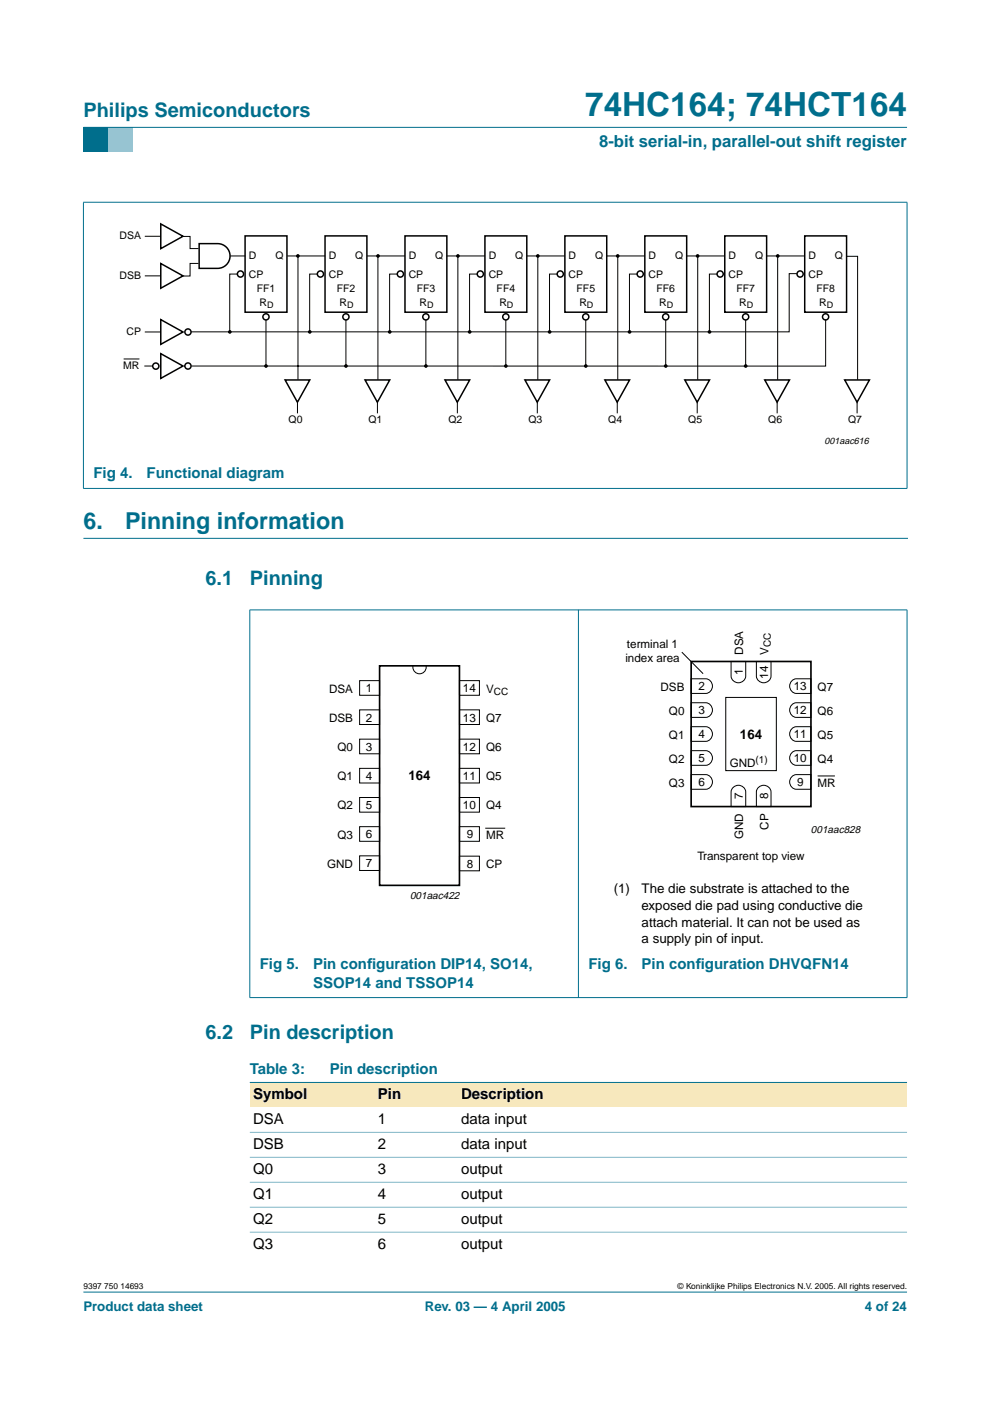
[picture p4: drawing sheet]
<svg xmlns="http://www.w3.org/2000/svg" width="210mm" height="297mm" viewBox="0 0 210 297" stroke-linecap="round" stroke-linejoin="round" font-family="sans-serif">
<path d="M17.7 273.9h174.6z" fill="#006e8c" stroke="#006e8c" stroke-width=".21"/>
<path d="M17.7 27h5.3v5.3h-5.3z" fill-rule="evenodd" fill="#006e8c"/>
<path d="M23 27h5.3v5.3h-5.3z" fill-rule="evenodd" fill="#96c4d6"/>
<g fill="#006e8c" stroke="#006e8c" stroke-width=".21">
<path d="M17.7 27h174.6z"/>
<path d="M17.7 42.9v60.6z"/>
<path d="M192.3 42.9v60.6z"/>
<path d="M17.6 42.9h174.8z"/>
<path d="M17.6 103.6h174.8z"/>
<path d="M53 129.4v82.1z"/>
<path d="M122.6 129.3v82.3z"/>
<path d="M192.3 129.4v82.1z"/>
<path d="M52.9 129.3h139.5z"/>
<path d="M52.9 211.5h139.5z"/>
</g>
<path d="M17.7 114.1h174.7" fill="none" stroke="#006e8c" stroke-width=".21"/>
<g fill="none" stroke="#000" stroke-width=".32">
<path d="M34.1 55.9l4.7 2.6-4.7 2.6zM34.1 47.5l4.7 2.6-4.7 2.6zM42.2 51.7h4a2.62 2.62 0 0 1 2.6 2.6 2.62 2.62 0 0 1-2.6 2.6h-4zM52 50h8.8v16.2h-8.8zM68.9 50h8.9v16.2h-8.9zM85.9 50h8.8v16.2h-8.8zM102.8 50h8.9v16.2h-8.9zM119.8 50h8.8v16.2h-8.8zM136.7 50h8.9v16.2h-8.9zM153.7 50h8.8v16.2h-8.8zM170.6 50h8.9v16.2h-8.9zM34.1 75l4.7 2.6-4.7 2.6z"/>
<path d="M34.1 67.8l4.7 2.6-4.7 2.6zM60.4 80.6h5.3l-2.6 4.7zM77.4 80.6h5.2l-2.6 4.7zM94.3 80.6h5.3l-2.6 4.7zM111.3 80.6h5.2l-2.6 4.7zM128.2 80.6h5.3l-2.6 4.7zM145.2 80.6h5.2l-2.6 4.7zM162.1 80.6h5.3l-2.6 4.7zM179.1 80.6h5.2l-2.6 4.7z"/>
<circle cx="51" cy="58.1" r=".66"/>
<circle cx="67.9" cy="58.1" r=".66"/>
<circle cx="84.9" cy="58.1" r=".66"/>
<circle cx="101.8" cy="58.1" r=".66"/>
<circle cx="118.8" cy="58.1" r=".66"/>
<circle cx="135.7" cy="58.1" r=".66"/>
<circle cx="152.7" cy="58.1" r=".66"/>
<circle cx="169.6" cy="58.1" r=".66"/>
<circle cx="33" cy="77.6" r=".66"/>
<circle cx="39.9" cy="70.4" r=".66"/>
<circle cx="39.9" cy="77.6" r=".66"/>
<circle cx="56.4" cy="67.2" r=".66"/>
<circle cx="73.3" cy="67.2" r=".66"/>
<circle cx="90.3" cy="67.2" r=".66"/>
<circle cx="107.2" cy="67.2" r=".66"/>
<circle cx="124.2" cy="67.2" r=".66"/>
<circle cx="141.1" cy="67.2" r=".66"/>
<circle cx="158.1" cy="67.2" r=".66"/>
<circle cx="175" cy="67.2" r=".66"/>
</g>
<g fill="none" stroke="#000" stroke-width=".21">
<path d="M30.7 58.5h3.4M30.7 50.1h3.4M38.8 50.1h1.5v2.6h1.8M42.1 55.8h-1.8v2.7h-1.6M48.8 54.3h3.2M50.3 58.1h-1.6v12.3M60.9 54.3h8M63.2 54.3v26.2M67.3 58.1h-1.6v12.3M77.8 54.3h8.1M80.1 54.3v26.2M84.2 58.1h-1.6v12.3"/>
<path d="M94.8 54.3h8M97.1 54.3v26.2M101.2 58.1h-1.6v12.3M111.7 54.3h8.1M114 54.3v26.2M118.1 58.1h-1.6v12.3M128.6 54.3h8.1M131 54.3v26.2M135.1 58.1h-1.6v12.3M145.6 54.3h8.1M147.9 54.3v26.2M152 58.1h-1.6v12.3"/>
<path d="M162.5 54.3h8.1M164.9 54.2v26.3M169 58h-1.7v12.4h-126.8M179.4 54.3h2.4v26.2M26.2 76.1h3.4M30.6 77.6h1.8M30.7 70.4h3.4M56.4 67.8v9.8M73.3 67.8v9.8M90.3 67.8v9.8M107.2 67.8v9.8M124.2 67.8v9.8"/>
<path d="M141.1 67.8v9.8M158.1 67.8v9.8M175.1 67.7v9.9h-134.5M63.1 85.2v2.4M80 85.2v2.4M97 85.2v2.4M113.9 85.2v2.4M130.9 85.2v2.4M147.8 85.2v2.4M164.8 85.2v2.4M181.7 85.2v2.4M144.6 138.3l4.5 4.5"/>
<path d="M76.2 144.3h4.3v3.1h-4.3zM76.2 150.5h4.3v3.1h-4.3zM76.2 156.7h4.3v3.1h-4.3zM87.5 141.2a1.43 1.43 0 0 0 1.4 1.7 1.43 1.43 0 0 0 1.5-1.7M97.4 156.7h4.2v3.1h-4.2zM97.4 144.3h4.2v3.1h-4.2zM97.4 150.5h4.2v3.1h-4.2zM146.5 159.2h3.1a1.56 1.56 0 0 1 1.5 1.5 1.56 1.56 0 0 1-1.5 1.6h-3.1zM146.5 154.1h3.1a1.56 1.56 0 0 1 1.5 1.5 1.56 1.56 0 0 1-1.5 1.6h-3.1zM146.5 149h3.1a1.56 1.56 0 0 1 1.5 1.5 1.56 1.56 0 0 1-1.5 1.6h-3.1zM146.5 143.9h3.1a1.56 1.56 0 0 1 1.5 1.6 1.56 1.56 0 0 1-1.5 1.5h-3.1zM153.9 147.9h10.7v15.5h-10.7z"/>
<path d="M155 140.2h3.1v3.2a1.56 1.56 0 0 1-1.5 1.4 1.56 1.56 0 0 1-1.6-1.4zM160.4 140.2h3.1v3.2a1.56 1.56 0 0 1-1.6 1.4 1.56 1.56 0 0 1-1.5-1.4zM168 159.5l.8-.3h3.1v3.1h-3.1a1.57 1.57 0 0 1-1.3-1.2 1.57 1.57 0 0 1 .5-1.6zM168 154.4l.8-.3h3.1v3.1h-3.1a1.57 1.57 0 0 1-1.3-1.1 1.57 1.57 0 0 1 .5-1.7zM168 149.3l.8-.3h3.1v3.1h-3.1a1.57 1.57 0 0 1-1.3-1.1 1.57 1.57 0 0 1 .5-1.7zM168 144.2l.8-.3h3.1v3.1h-3.1a1.57 1.57 0 0 1-1.3-1.1 1.57 1.57 0 0 1 .5-1.7zM76.2 162.9h4.3v3.1h-4.3zM76.2 169.1h4.3v3.1h-4.3zM76.2 175.3h4.3v3.1h-4.3zM97.4 169.1h4.2v3.1h-4.2zM97.4 175.3h4.2v3.1h-4.2zM97.4 162.9h4.2v3.1h-4.2z"/>
<path d="M102.9 175.6h4.2M146.5 164.2h3.1a1.56 1.56 0 0 1 1.5 1.6 1.56 1.56 0 0 1-1.5 1.5h-3.1zM155.3 167.1a1.57 1.57 0 0 1 1.7-.5 1.57 1.57 0 0 1 1.1 1.3v3.1h-3.1v-3.1zM160.7 167.1a1.57 1.57 0 0 1 1.7-.5 1.57 1.57 0 0 1 1.1 1.3v3.1h-3.1v-3.1zM168 164.6l.8-.4h3.1v3.1h-3.1a1.57 1.57 0 0 1-1.3-1.1 1.57 1.57 0 0 1 .5-1.6zM173.4 164.5h3.6M76.2 181.5h4.3v3.1h-4.3zM97.4 181.5h4.2v3.1h-4.2z"/>
</g>
<g fill="#000">
<circle cx="63.2" cy="54.3" r=".39"/>
<circle cx="80.1" cy="54.3" r=".39"/>
<circle cx="97.1" cy="54.3" r=".39"/>
<circle cx="114" cy="54.3" r=".39"/>
<circle cx="131" cy="54.3" r=".39"/>
<circle cx="147.9" cy="54.3" r=".39"/>
<circle cx="164.9" cy="54.3" r=".39"/>
<circle cx="48.7" cy="70.4" r=".39"/>
<circle cx="56.4" cy="77.6" r=".39"/>
<circle cx="65.7" cy="70.4" r=".39"/>
<circle cx="73.3" cy="77.6" r=".39"/>
<circle cx="82.6" cy="70.4" r=".39"/>
<circle cx="90.3" cy="77.6" r=".39"/>
<circle cx="99.6" cy="70.4" r=".39"/>
<circle cx="107.3" cy="77.6" r=".39"/>
<circle cx="116.5" cy="70.4" r=".39"/>
<circle cx="124.2" cy="77.6" r=".39"/>
<circle cx="133.5" cy="70.4" r=".39"/>
<circle cx="141.2" cy="77.6" r=".39"/>
<circle cx="150.4" cy="70.4" r=".39"/>
<circle cx="158.1" cy="77.6" r=".39"/>
</g>
<path d="M80.5 141.2h16.9v46.5h-16.9zM146.5 140.2h25.4v30.8h-25.4z" fill="none" stroke="#000" stroke-width=".35"/>
<g fill="#f7e8bd">
<path d="M53 229.5h26.4v5.3h-26.4z" fill-rule="evenodd"/>
<path d="M79.4 229.5h17.7v5.3h-17.7z" fill-rule="evenodd"/>
<path d="M97.1 229.5h95.2v5.3h-95.2z" fill-rule="evenodd"/>
</g>
<path d="M53 229.5h139.3z" fill="#006e8c" stroke="#006e8c" stroke-width=".21"/>
<g fill="#80b6c6" stroke="#80b6c6" stroke-width=".21">
<path d="M53 240.1h139.3z"/>
<path d="M53 245.4h139.3z"/>
<path d="M53 250.7h139.3z"/>
<path d="M53 256h139.3z"/>
<path d="M53 261.2h139.3z"/>
</g>
<text font-size="7.1" fill="#006e8c" x="124.1" y="24.7">74HC164; 74HCT164</text>
<g font-size="4.9" fill="#006e8c">
<text x="17.7" y="112.1">6.</text>
<text x="26.5" y="112.1">Pinning information</text>
</g>
<g font-size="4.2" fill="#006e8c">
<text x="17.7" y="24.9">Philips Semiconductors</text>
<text x="43.6" y="124">6.1</text>
<text x="53" y="124">Pinning</text>
<text x="43.6" y="220.3">6.2</text>
<text x="53" y="220.3">Pin description</text>
</g>
<text font-size="3.5" fill="#006e8c" x="127" y="31.1">8-bit serial-in, parallel-out shift register</text>
<g font-size="3.2" fill="#006e8c">
<text x="19.8" y="101.4">Fig 4.</text>
<text x="31.1" y="101.4">Functional diagram</text>
<text x="55.1" y="205.5">Fig 5.</text>
<text x="66.4" y="209.4">SSOP14 and TSSOP14</text>
<text x="66.4" y="205.5">Pin conf</text>
<text x="77.8" y="205.5">iguration DIP14, SO14,</text>
<text x="124.8" y="205.5">Fig 6.</text>
<text x="136" y="205.5">Pin conf</text>
<text x="147.5" y="205.5">iguration DHVQFN14</text>
<text x="53" y="227.7">Table 3:</text>
<text x="69.9" y="227.7">Pin description</text>
</g>
<g font-size="3.2">
<text x="53.7" y="233">Symbol</text>
<text x="80.1" y="233">Pin</text>
<text x="97.8" y="233">Description</text>
<text x="53.7" y="238.3">DSA</text>
<text x="80.1" y="238.3">1</text>
<text x="97.8" y="238.3">data input</text>
<text x="53.7" y="243.6">DSB</text>
<text x="80.1" y="243.6">2</text>
<text x="97.8" y="243.6">data input</text>
<text x="53.7" y="248.9">Q0</text>
<text x="80.1" y="248.9">3</text>
<text x="97.8" y="248.9">output</text>
<text x="53.7" y="254.2">Q1</text>
<text x="80.1" y="254.2">4</text>
<text x="97.8" y="254.2">output</text>
<text x="53.7" y="259.5">Q2</text>
<text x="80.1" y="259.5">5</text>
<text x="97.8" y="259.5">output</text>
<text x="53.7" y="264.8">Q3</text>
<text x="80.1" y="264.8">6</text>
<text x="97.8" y="264.8">output</text>
</g>
<g font-size="2.8">
<text x="156.9" y="156.6">164</text>
<text x="86.6" y="165.4">164</text>
<text x="130.1" y="189.4">(1)</text>
<text x="136" y="189.4">The die substrate is attached to the</text>
<text x="136" y="192.9">exposed die pad using conductive die</text>
<text x="136" y="196.5">attach material. It can not be used as</text>
<text x="136" y="200">a supply pin of input.</text>
</g>
<g font-size="2.8" fill="#006e8c">
<text x="17.7" y="278">Product data sheet</text>
<text x="90.1" y="278">Rev. 03 — 4 April 2005</text>
<text x="183.4" y="278">4 of 24</text>
</g>
<g font-size="2.5">
<text x="132.9" y="137.4">terminal 1</text>
<text x="132.6" y="140.4">index area</text>
<text x="157.5" y="143.2" transform="rotate(-90 157.5 143.2)">1</text>
<text x="157.5" y="138.8" transform="rotate(-90 157.5 138.8)">DSA</text>
<text x="162.8" y="143.9" transform="rotate(-90 162.8 143.9)">14</text>
<text x="162.9" y="138.8" transform="rotate(-90 162.9 138.8)">V</text>
<text x="69.8" y="146.8">DSA</text>
<text x="77.5" y="146.8">1</text>
<text x="98.2" y="146.8">14</text>
<text x="103.1" y="146.8">V</text>
<text x="140.1" y="146.5">DSB</text>
<text x="148.1" y="146.4">2</text>
<text x="168.3" y="146.4">13</text>
<text x="173.4" y="146.5">Q7</text>
<text x="69.8" y="153">DSB</text>
<text x="77.5" y="153">2</text>
<text x="98.2" y="153">13</text>
<text x="103.1" y="153">Q7</text>
<text x="141.8" y="151.5">Q0</text>
<text x="148.1" y="151.5">3</text>
<text x="168.3" y="151.5">12</text>
<text x="173.4" y="151.5">Q6</text>
<text x="71.5" y="159.3">Q0</text>
<text x="77.5" y="159.2">3</text>
<text x="98.2" y="159.2">12</text>
<text x="103.1" y="159.3">Q6</text>
<text x="141.8" y="161.7">Q2</text>
<text x="141.8" y="156.6">Q1</text>
<text x="148.1" y="161.6">5</text>
<text x="148.1" y="156.5">4</text>
<text x="168.3" y="161.6">10</text>
<text x="168.3" y="156.5">11</text>
<text x="173.4" y="161.7">Q4</text>
<text x="173.4" y="156.6">Q5</text>
<text x="71.5" y="165.4">Q1</text>
<text x="77.5" y="165.4">4</text>
<text x="98.2" y="165.4">11</text>
<text x="103.1" y="165.4">Q5</text>
<text x="141.8" y="166.8">Q3</text>
<text x="148.1" y="166.7">6</text>
<text x="154.7" y="162.5">GND</text>
<text x="169" y="166.7">9</text>
<text x="173.4" y="166.8">MR</text>
<text x="71.5" y="171.6">Q2</text>
<text x="77.5" y="171.6">5</text>
<text x="98.2" y="171.6">10</text>
<text x="103.1" y="171.6">Q4</text>
<text x="157.5" y="169.4" transform="rotate(-90 157.5 169.4)">7</text>
<text x="162.8" y="169.4" transform="rotate(-90 162.8 169.4)">8</text>
<text x="71.5" y="177.8">Q3</text>
<text x="77.5" y="177.7">6</text>
<text x="99" y="177.7">9</text>
<text x="103.1" y="177.8">MR</text>
<text x="157.5" y="178" transform="rotate(-90 157.5 178)">GND</text>
<text x="162.9" y="175.9" transform="rotate(-90 162.9 175.9)">CP</text>
<text x="69.4" y="184">GND</text>
<text x="77.5" y="183.9">7</text>
<text x="99" y="184">8</text>
<text x="103.1" y="184.1">CP</text>
<text x="147.9" y="182.3">Transparent top view</text>
</g>
<g font-size="2.2">
<text x="25.3" y="50.6">DSA</text>
<text x="25.3" y="59.2">DSB</text>
<text x="52.8" y="55">D</text>
<text x="52.8" y="58.9">CP</text>
<text x="58.4" y="55">Q</text>
<text x="69.7" y="55">D</text>
<text x="69.7" y="58.9">CP</text>
<text x="75.3" y="55">Q</text>
<text x="86.7" y="55">D</text>
<text x="86.7" y="58.9">CP</text>
<text x="92.3" y="55">Q</text>
<text x="103.6" y="55">D</text>
<text x="103.6" y="58.9">CP</text>
<text x="109.2" y="55">Q</text>
<text x="120.6" y="55">D</text>
<text x="120.6" y="58.9">CP</text>
<text x="126.2" y="55">Q</text>
<text x="137.5" y="55">D</text>
<text x="137.5" y="58.9">CP</text>
<text x="143.1" y="55">Q</text>
<text x="154.5" y="55">D</text>
<text x="154.5" y="58.9">CP</text>
<text x="160.1" y="55">Q</text>
<text x="171.4" y="55">D</text>
<text x="171.4" y="58.9">CP</text>
<text x="177" y="55">Q</text>
<text x="54.4" y="61.9">FF1</text>
<text x="55" y="64.8">R</text>
<text x="71.4" y="61.9">FF2</text>
<text x="72" y="64.8">R</text>
<text x="88.3" y="61.9">FF3</text>
<text x="88.9" y="64.8">R</text>
<text x="105.3" y="61.9">FF4</text>
<text x="105.9" y="64.8">R</text>
<text x="122.2" y="61.9">FF5</text>
<text x="122.8" y="64.8">R</text>
<text x="139.2" y="61.9">FF6</text>
<text x="139.8" y="64.8">R</text>
<text x="156.1" y="61.9">FF7</text>
<text x="156.7" y="64.8">R</text>
<text x="173.1" y="61.9">FF8</text>
<text x="173.7" y="64.8">R</text>
<text x="26.8" y="71.1">CP</text>
<text x="26.1" y="78.3">MR</text>
<text x="61.2" y="89.7">Q0</text>
<text x="78.1" y="89.7">Q1</text>
<text x="95.1" y="89.7">Q2</text>
<text x="112" y="89.7">Q3</text>
<text x="129" y="89.7">Q4</text>
<text x="145.9" y="89.7">Q5</text>
<text x="162.9" y="89.7">Q6</text>
<text x="179.8" y="89.7">Q7</text>
<text x="171.9" y="176.7">001aac828</text>
<text x="86.9" y="190.6">001aac422</text>
</g>
<g font-size="2.1">
<text x="163.4" y="137.2" transform="rotate(-90 163.4 137.2)">CC</text>
<text x="104.7" y="147.3">CC</text>
<text x="160.2" y="161.8">(1)</text>
</g>
<g font-size="1.9">
<text x="56.6" y="65.3">D</text>
<text x="73.6" y="65.3">D</text>
<text x="90.5" y="65.3">D</text>
<text x="107.5" y="65.3">D</text>
<text x="124.4" y="65.3">D</text>
<text x="141.4" y="65.3">D</text>
<text x="158.3" y="65.3">D</text>
<text x="175.3" y="65.3">D</text>
<text x="174.8" y="94">001aac616</text>
</g>
<g font-size="1.8">
<text x="17.7" y="273.4">9397 750 14693</text>
<text x="143.7" y="273.4">© Koninklijke Philips Electronics N.V. 2005. All rights reserved.</text>
</g>
</svg>
